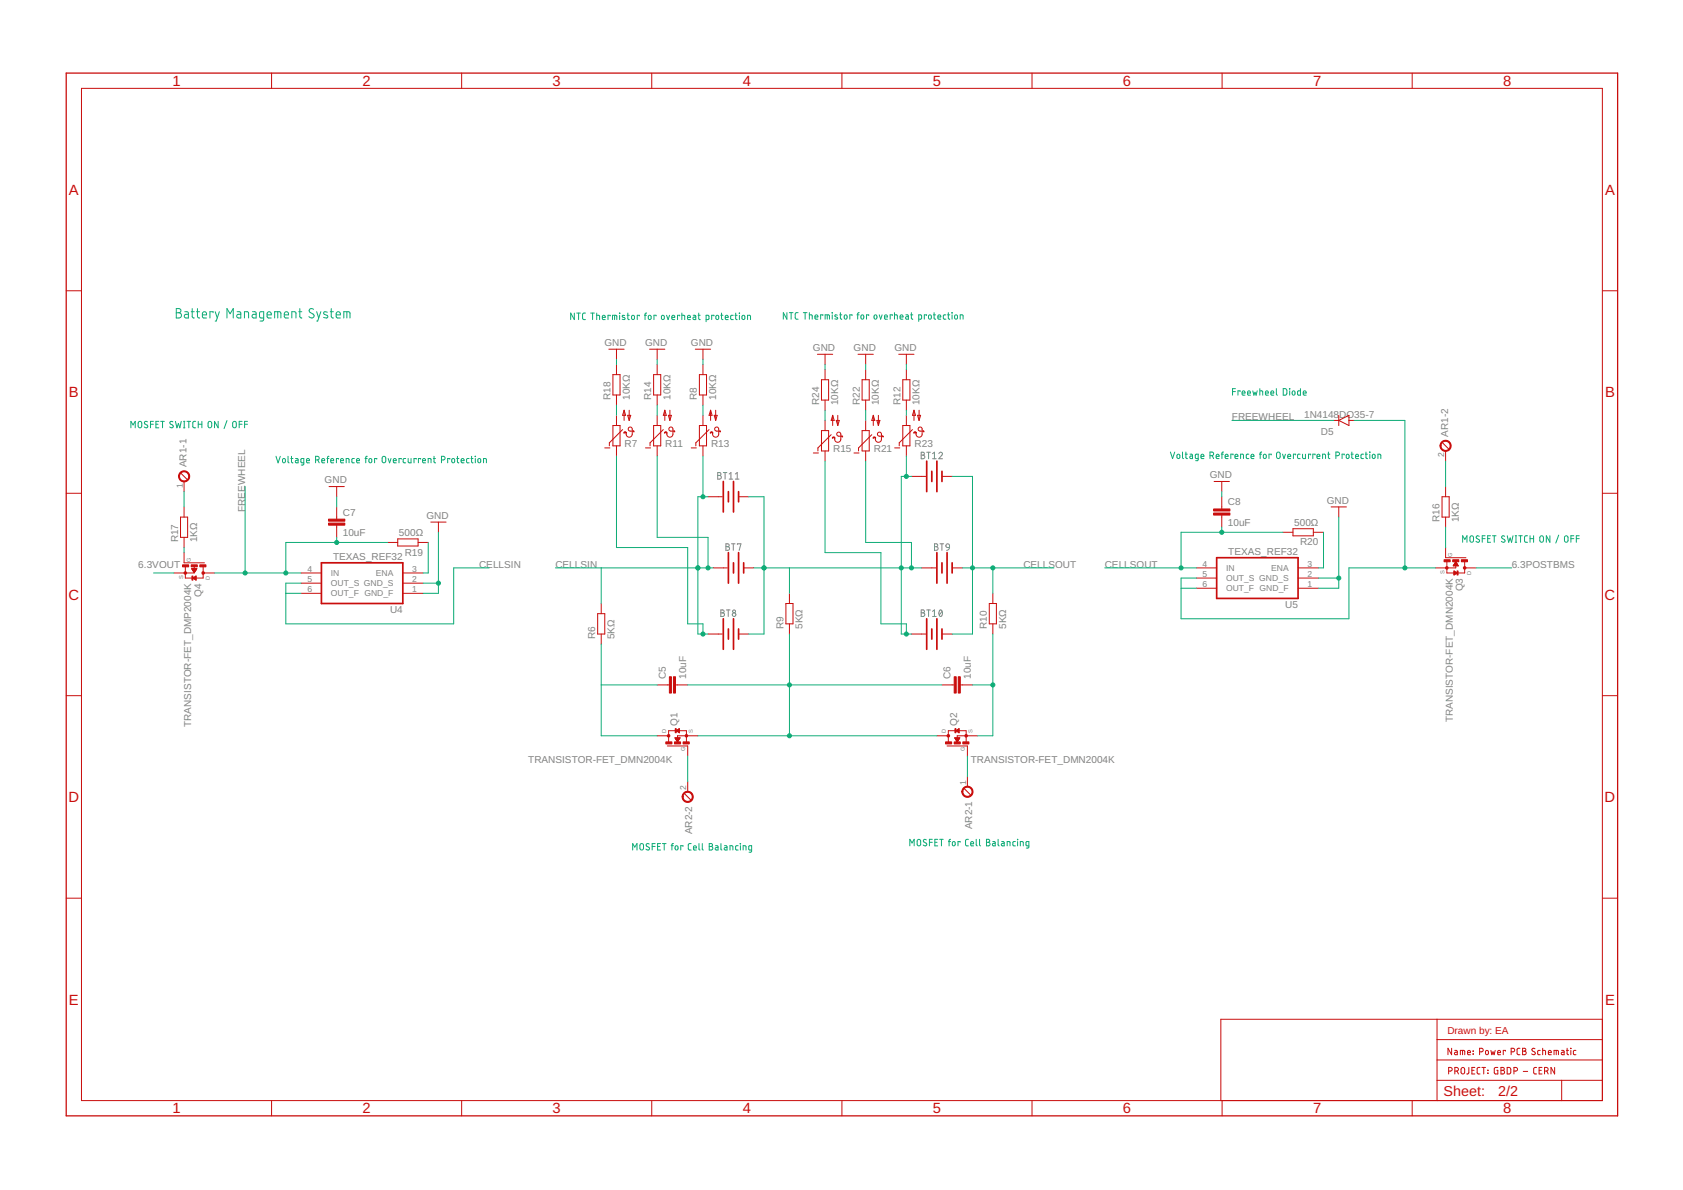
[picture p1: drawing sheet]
<svg xmlns="http://www.w3.org/2000/svg" width="420mm" height="297mm" viewBox="0 0 420 297" stroke-linecap="round" stroke-linejoin="round" font-family="sans-serif">
<g fill="none" stroke="#808080" stroke-width=".25">
<path d="M179.2 118h.4a.36 .36 0 0 1 .4 .3 .36 .36 0 0 1-.4 .4 .46 .46 0 0 1 .5 .4 .46 .46 0 0 1-.5 .5h-.4zM179.2 118.7h.4M180.6 118h.9M181 118v1.6M182 119.6h.9M182 118.3l.5-.3v1.6M183.6 119.6h.9M183.6 118.3l.4-.3v1.6M230 112.9h.4a.36 .36 0 0 1 .4 .3 .36 .36 0 0 1-.4 .4 .46 .46 0 0 1 .5 .5 .46 .46 0 0 1-.5 .4h-.4zM230 113.6h.4M231.4 112.9h.9M231.8 112.9v1.6"/>
<path d="M232.8 113.2l.5-.3v1.6M232.8 114.5h.9M234.4 113.2a.44 .44 0 0 1 .6-.3 .44 .44 0 0 1 .1 .7l-.7 .9h.9M181.2 135.7h.5a.36 .36 0 0 1 .4 .4 .36 .36 0 0 1-.4 .4 .46 .46 0 0 1 .4 .4 .46 .46 0 0 1-.4 .5h-.5zM181.2 136.5h.5M182.6 135.7h.9M183.1 135.7v1.7M184.1 135.9v-.2h.9l-.5 1.7M233.3 135.7h.4a.36 .36 0 0 1 .4 .4 .36 .36 0 0 1-.4 .4 .46 .46 0 0 1 .5 .4 .46 .46 0 0 1-.5 .5h-.4zM233.3 136.5h.4M234.7 135.7h.9M235.1 135.7v1.7"/>
<path d="M236.3 135.9l.3-.2 .3 .2 .1 .8-.8-.2zM237 136.7l-.3 .5-.4 .2M180 152.3h.4a.36 .36 0 0 1 .4 .3 .36 .36 0 0 1-.4 .4 .46 .46 0 0 1 .5 .4 .46 .46 0 0 1-.5 .5h-.4zM180 153h.4M181.4 152.3h.8M181.8 152.3v1.6M230 152.3h.4a.36 .36 0 0 1 .4 .3 .36 .36 0 0 1-.4 .4 .46 .46 0 0 1 .5 .4 .46 .46 0 0 1-.5 .5h-.4zM230 153h.4M231.4 152.3h.9M231.8 152.3v1.6M232.8 153.9h.9M232.8 152.6l.5-.3v1.6"/>
<path d="M234.6 152.4l.1-.1a.81 .81 0 0 1 .6 .8 .81 .81 0 0 1-.6 .7l-.3-.7zM235.2 152.6l-.7 .9"/>
<circle cx="183.3" cy="152.6" r=".36"/>
<circle cx="183.3" cy="153.4" r=".44"/>
</g>
<g fill="none" stroke="#c90d0c" stroke-width=".25">
<path d="M67.8 18.2v3.9M115.3 18.2v3.9M162.7 18.2v3.9M210.2 18.2v3.9M257.6 18.2v3.9M305.1 18.2v3.9M352.6 18.2v3.9M20.3 22.1h379.7v252.6h-379.7zM16.5 72.6h3.8M400 72.6h3.8M152 87.2h3.8M153 93.5h1.8v5.1h-1.8z"/>
<path d="M153.9 87.2v2.5M153.9 91v2.5M153.9 98.6v2.5M162.2 87.2h3.8M163.2 93.5h1.8v5.1h-1.8zM164.1 87.2v2.5M164.1 91v2.5M164.1 98.6v2.5M173.6 87.2h3.8M174.6 93.5h1.8v5.1h-1.8zM175.5 87.2v2.5M175.5 91v2.5"/>
<path d="M175.5 98.6v2.5M204.1 88.4h3.8M205.1 94.8h1.8v5.1h-1.8zM206 88.4v2.6M206 92.2v2.6M206 99.9v2.5M214.2 88.4h3.8M215.2 94.8h1.8v5.1h-1.8zM216.1 88.4v2.6M216.1 92.2v2.6M216.1 99.9v2.5M224.4 88.4h3.8"/>
<path d="M225.4 94.8h1.8v5.1h-1.8zM226.3 88.4v2.6M226.3 92.2v2.6M226.3 99.9v2.5M45.2 118.2l1.5 1.5M151 111.8h1.3M153 106.2h1.8v5.1h-1.8zM153.9 103.7v2.5M153.9 111.3v2.5M155.4 107.2l-3.3 3.3v.8M155.8 102.4l.4 1.3h-.8zM155.8 102.4v2.5"/>
<path d="M156.7 103.7h.8l-.4 1.2zM157.1 102.4v2.5M158.1 107.6h-.8a.51 .51 0 0 1-.5-.5 .51 .51 0 0 1 .5-.5 .51 .51 0 0 1 .5 .5v1.3a.78 .78 0 0 1-.9 .7 .78 .78 0 0 1-.6-1M161.1 111.8h1.3M163.2 106.2h1.8v5.1h-1.8zM164.1 103.7v2.5M164.1 111.3v2.5M165.6 107.2l-3.3 3.3v.8M166 102.4l.3 1.3h-.7zM166 102.4v2.5M166.9 103.7h.7l-.4 1.2zM167.2 102.4v2.5"/>
<path d="M168.3 107.6h-.8a.51 .51 0 0 1-.5-.5 .51 .51 0 0 1 .5-.5 .51 .51 0 0 1 .5 .5v1.3a.78 .78 0 0 1-.9 .7 .78 .78 0 0 1-.6-1M172.6 111.8h1.2M174.6 106.2h1.8v5.1h-1.8zM175.5 103.7v2.5M175.5 111.3v2.5M177 107.2l-3.3 3.3v.8M177.4 102.4l.4 1.3h-.8zM177.4 102.4v2.5M178.3 103.7h.7l-.3 1.2zM178.7 102.4v2.5M179.7 107.6h-.8a.51 .51 0 0 1-.5-.5 .51 .51 0 0 1 .5-.5 .51 .51 0 0 1 .5 .5v1.3a.78 .78 0 0 1-.9 .7 .78 .78 0 0 1-.6-1M203.1 113.1h1.2"/>
<path d="M205.1 107.5h1.8v5.1h-1.8zM206 104.9v2.6M206 112.6v2.5M207.5 108.5l-3.3 3.3v.8M207.9 103.7l.4 1.2h-.8zM207.9 103.7v2.5M208.8 104.9h.7l-.4 1.3zM209.1 103.7v2.5M210.2 108.9h-.8a.51 .51 0 0 1-.5-.5 .51 .51 0 0 1 .5-.5 .51 .51 0 0 1 .5 .5v1.2a.78 .78 0 0 1-.9 .8 .78 .78 0 0 1-.6-1M213.2 113.1h1.3M215.2 107.5h1.8v5.1h-1.8zM216.1 104.9v2.6"/>
<path d="M216.1 112.6v2.5M217.6 108.5l-3.3 3.3v.8M218 103.7l.4 1.2h-.8zM218 103.7v2.5M218.9 104.9h.8l-.4 1.3zM219.3 103.7v2.5M220.3 108.9h-.8a.5 .5 0 0 1-.5-.5 .5 .5 0 0 1 .5-.5 .5 .5 0 0 1 .5 .5v1.2a.78 .78 0 0 1-.9 .8 .78 .78 0 0 1-.6-1M223.4 111.8h1.2M225.4 106.2h1.8v5.1h-1.8zM226.3 103.7v2.5M226.3 111.3v2.5M227.5 118.9h3.6"/>
<path d="M227.8 107.2l-3.3 3.3v.8M228.2 102.4l.4 1.3h-.8zM228.2 102.4v2.5M229.1 103.7h.7l-.4 1.2zM229.4 102.4v2.5M230.5 107.6h-.8a.5 .5 0 0 1-.5-.5 .5 .5 0 0 1 .5-.5 .5 .5 0 0 1 .5 .5v1.3a.78 .78 0 0 1-.9 .7 .78 .78 0 0 1-.6-1M235.2 118.9h2.5M333 104.9h1.2M334.2 104.9l2.6-1.2v2.5zM334.2 103.7v2.5M336.8 104.9h1.2M360.1 110.5l1.6 1.6"/>
<path d="M360.9 112.6v2.5M16.5 123.1h3.8M45.1 129.1h1.7v5h-1.7zM46 137.9v2.6h5M46 120.2v2.5M46 126.5v2.6M46 134.1v2.6M82.1 121.5h3.9M84.1 121.5v2.5M84.1 126.5v3.1M84.1 131.1v3M96.8 135.4h2.5"/>
<path d="M99.3 134.5h5.1v1.8h-5.1zM104.4 135.4h2.5M107.5 130.3h3.9M109.5 130.3v2.6M176.8 124h3.5M184.4 124h2.5M303.1 120.2h3.8M305 120.2v2.5M305 124v3M305 128.6v3M320.3 132.9h2.5M322.8 132h5.1v1.8h-5.1z"/>
<path d="M327.9 132.9h2.5M332.3 126.5h3.8M334.2 126.5v2.6M360 124h1.8v5.1h-1.8zM360.9 121.5v2.5M360.9 129.1v2.5M360.9 136.7v2.5h5.1M400 123.1h3.8M43.4 143h5.1M46.3 141.1v3.2h4.4v-2.9M47.9 141.9h1.2l-.6 1.1zM47.9 142h1.2"/>
<path d="M48 142.1h1M48 142.2h1M48.1 142.3h.8M48.1 142.4h.8M48.2 142.5h.6M48.3 142.6h.4M48.3 142.7h.4M48.4 142.7h.2M48.4 144.4h.5M48.4 144.2h.5M48.4 142.8h.2M48.5 142.9h.1"/>
<path d="M48.5 141.1v.8M48.5 144.5h.4M48.6 144.1h.3M48.7 144.7h.2M48.7 143.9h.2M48.9 144.8h.1M48.9 143.8h.1M48.9 143.8l-.7 .5 .7 .5M48.9 143.8v1M50.7 143h2.9M75.2 143h5M75.2 148.1h5"/>
<path d="M75.2 145.6h5M100.6 143h5M100.6 148.1h5M100.6 145.6h5M149.2 153.2h1.8v5.1h-1.8zM150.1 150.6v2.6M150.1 158.3v2.5M176.8 158.3h3.5M178 141.8h3.6M184.4 158.3h2.5M185.7 141.8h2.5M196.2 150.6h1.8v5.1h-1.8z"/>
<path d="M197.1 148.1v2.5M197.1 155.7v2.6M227.5 158.3h3.6M230.1 141.8h3.5M235.2 158.3h2.5M237.7 141.8h2.5M247 150.6h1.8v5.1h-1.8zM247.9 148.1v2.5M247.9 155.7v2.6M298.7 141.8h5M298.7 144.3h5M298.7 146.8h5"/>
<path d="M324.1 141.8h5M324.1 144.3h5M324.1 146.8h5M361.2 140.2v2.8h4.5v-2.8M362.8 141.2h1.2M362.9 141.1h1.1M362.9 141.1h1M362.9 141h1M363 142.5l.7 .5-.7 .5zM363 143.4h.1M363 143.3h.3M363 143.2h.5"/>
<path d="M363 143.1h.7M363 143h.6M363 142.9h.5M363 142.7h.3M363 142.6h.1M363 140.9h.9M363.1 140.8h.7M363.1 140.7h.6M363.2 140.6h.5M363.2 140.6h.4M363.3 140.5h.3M363.3 140.4h.2"/>
<path d="M363.4 140.3h.1M363.4 141.2v.6h-5M363.4 140.2l.7 1h-1.3zM365.7 141.8h2.8M16.5 173.7h3.8M164.1 171h3M168.6 171h3.1M235.2 171h3M239.7 171h3.1M400 173.7h3.8M164.1 183.7h2.8M166.6 186.2h5.1v2.5"/>
<path d="M166.9 185.3v-2.9h4.5v2.9M168.5 184.2h1.3l-.7 1zM168.5 184.2h1.2M168.6 184.3h1.1M168.6 184.4h1.1M168.7 184.4h.9M168.7 184.5h.9M168.7 184.6h.8M168.8 184.6h.7M168.8 184.7h.6M168.8 182.4l.8-.5v1zM168.8 182.4h.8"/>
<path d="M168.9 184.8h.5M169 184.9h.3M169 182.3h.6M169 185h.3M169 182.5h.6M169.1 185.1h.1M169.1 182.2h.5M169.2 182.6h.4M169.3 182.1h.3M169.4 182.8h.2M169.5 181.9h.1M169.6 182.9h.1"/>
<path d="M170.9 198.1l1.5 1.6M171.7 195.1v2.5M174.2 183.7h-5.1v.5M233.9 183.7h2.8M236.4 186.2h5.1v2.5M236.7 185.3v-2.9h4.5v2.9M238.3 184.2h1.3l-.6 1zM238.4 184.2h1.2M238.4 184.3h1.1M238.5 184.4h1M238.5 184.5h.9M238.6 184.6h.8"/>
<path d="M238.6 184.6h.7M238.7 182.4l.7-.5v1zM238.7 184.7h.6M238.7 182.4h.7M238.7 184.8h.5M238.8 184.8h.4M238.8 184.9h.3M238.8 182.3h.6M238.8 185h.3M238.9 182.5h.5M238.9 185.1h.2M238.9 185.1h.1"/>
<path d="M239 182.2h.4M239.1 182.6h.3M239.2 182.1h.2M239.2 182.8h.2M239.4 181.9h.1M239.4 182.9h.1M240.7 196.9l1.6 1.5M241.5 193.8v2.6M244.1 183.7h-5.1v.5M16.5 224.2h3.8M400 224.2h3.8M358.8 254.4v20.3"/>
<path d="M358.8 259.5h41.2M400 254.4h-95.2v20.3M67.8 274.7v3.8M115.3 274.7v3.8M162.7 274.7v3.8M210.2 274.7v3.8M257.6 274.7v3.8M305.1 274.7v3.8M352.6 274.7v3.8M358.8 269.7h41.2M358.8 264.6h41.2M361.7 267.4h.4a.46 .46 0 0 0 .4-.5 .46 .46 0 0 0-.4-.5h-.4v1.7"/>
<path d="M362.4 261.7v1.6l-.9-1.6v1.6M363.2 262.2h.4l.2 .3v.8l-.5-.1-.1-.4 .6-.1M363.2 267.4h.4a.46 .46 0 0 0 .5-.5 .46 .46 0 0 0-.5-.5h-.4v1.7M363.7 267.4l.4 .7M364.6 263.3v-1.1l1 .1 .1 1M364.9 266.6l.3-.2 .3 .2 .2 1a.46 .46 0 0 1-.5 .5 .46 .46 0 0 1-.5-.5zM365.1 262.2v1.1M366.4 262.7h.7a.38 .38 0 0 0-.2-.5 .38 .38 0 0 0-.5 .4l.1 .6 .6 .1M366.7 266.4v1.5l-.5 .2M367.5 267.2h.5M367.7 262.3l.1 .1zM367.7 263.1h.1z"/>
<path d="M368.2 266.4h-.7v1.7h.7M369.4 262.6h.4a.44 .44 0 0 0 .5-.5 .44 .44 0 0 0-.5-.4h-.4v1.6M369.5 266.4l-.5 .1-.2 .3v1.1l.2 .2h.5M370 266.4h.9M370.4 266.4v1.7M371 262.3h.5l.1 .6a.36 .36 0 0 1-.4 .4 .36 .36 0 0 1-.3-.4zM371.4 267.1l.1 .1zM371.4 267.8l.1 .1zM372.2 262.2l.2 1.1 .3-.7 .3 .7 .3-1.1M373.9 262.7h.7a.38 .38 0 0 0-.2-.5 .38 .38 0 0 0-.5 .4l.1 .6 .6 .1M373.9 266.4h-.5l-.3 .3-.1 1 .3 .4h.6v-.9h-.2M374.7 266.4h.5a.36 .36 0 0 1 .3 .4 .36 .36 0 0 1-.3 .4 .46 .46 0 0 1 .4 .4 .46 .46 0 0 1-.4 .5h-.5z"/>
<path d="M374.7 267.2h.5M375.8 262.4v-.2h-.5v1.1M376.3 266.4l.6 .1 .2 .2 .1 .9-.3 .5h-.6zM377.3 262.6h.4a.44 .44 0 0 0 .4-.5 .44 .44 0 0 0-.4-.4h-.4v1.6M378 267.4h.4a.46 .46 0 0 0 .5-.5 .46 .46 0 0 0-.5-.5h-.4v1.7M379.5 261.7h-.5l-.3 .3 .1 1.1 .7 .2M380.1 261.7h.5a.36 .36 0 0 1 .3 .3 .36 .36 0 0 1-.3 .4 .44 .44 0 0 1 .4 .4 .44 .44 0 0 1-.4 .5h-.5zM380.1 262.4h.5M380.3 267.4h1.1M383.2 261.8a.41 .41 0 0 0-.6-.1 .41 .41 0 0 0 0 .6l.5 .3a.45 .45 0 0 1-.1 .7 .45 .45 0 0 1-.6-.2M383.6 266.4l-.5 .1-.2 .3v1.1l.2 .2h.5M384.2 267.2h.6"/>
<path d="M384.5 262.2h-.5l-.1 .3 .1 .7 .5 .1M385 266.4h-.8v1.7h.8M385.1 262.2l.7 .1v1M385.1 261.7v1.6M385.6 267.4h.5a.46 .46 0 0 0 .4-.5 .46 .46 0 0 0-.4-.5h-.5v1.7M386.1 267.4l.4 .7M386.5 262.7h.8a.38 .38 0 0 0-.3-.5 .38 .38 0 0 0-.5 .4l.1 .6 .7 .1M388 263.3v-1.1l1 .1 .1 1M388.1 266.4v1.7l-.9-1.7v1.7M388.5 262.2v1.1M389.8 262.2h.5l.2 .3v.8l-.6-.1-.1-.4 .7-.1M389.9 269.7v5"/>
<path d="M391.1 262.2h.5M391.2 261.7v1.3l.4 .3M392.1 261.7h.1M392.2 262.2v1.1M393.4 262.2h-.4l-.2 .3 .1 .7 .5 .1"/>
</g>
<g fill="none" stroke="#c90d0c" stroke-width=".42">
<path d="M231.4 115.1v7.6M232.6 117.6v2.6M233.9 115.1v7.6M235.2 117.6v2.6M180.6 120.2v7.6M181.8 122.7v2.6M181.8 137.9v7.7M183.1 120.2v7.6M184.4 122.7v2.6M184.4 137.9v7.7M233.9 137.9v7.7M236.4 137.9v7.7"/>
<path d="M303.7 139.2h20.4v10.2h-20.4zM80.2 140.5h20.4v10.1h-20.4zM180.6 154.5v7.6M181.8 157v2.5M183.1 140.5v2.5M183.1 154.5v7.6M184.4 157v2.5M185.7 140.5v2.5M231.4 154.5v7.6M232.6 157v2.5M233.9 154.5v7.6M235.2 140.5v2.5"/>
<path d="M235.2 157v2.5M237.7 140.5v2.5"/>
</g>
<g fill="#c90d0c" stroke="#c90d0c" stroke-width=".25">
<path d="M240.5 196.7a1.4 1.4 0 0 1 2.2 .2 1.4 1.4 0 0 1-.8 2.1 1.4 1.4 0 0 1-1.8-1.4h.3a1.15 1.15 0 0 1 1.6-1.1 1.15 1.15 0 0 1 .3 2 1.15 1.15 0 0 1-1.9-.6v-.3h-.3z" fill-rule="evenodd"/>
<path d="M170.7 198a1.39 1.39 0 0 1 2.2 .2 1.39 1.39 0 0 1-.9 2 1.39 1.39 0 0 1-1.7-1.3h.2a1.14 1.14 0 0 1 1.7-1 1.14 1.14 0 0 1 .2 2 1.14 1.14 0 0 1-1.8-.7l-.1-.3h-.2z" fill-rule="evenodd"/>
<path d="M44.9 117.9a1.4 1.4 0 0 1 2.3 .3 1.4 1.4 0 0 1-.9 2.1 1.4 1.4 0 0 1-1.7-1.4h.2a1.15 1.15 0 0 1 1.6-1.1 1.15 1.15 0 0 1 .3 1.9 1.15 1.15 0 0 1-1.8-.5l-.1-.3h-.2z" fill-rule="evenodd"/>
<path d="M359.9 110.3a1.4 1.4 0 0 1 2.2 .3 1.4 1.4 0 0 1-.8 2 1.4 1.4 0 0 1-1.8-1.3h.2a1.14 1.14 0 0 1 1.7-1 1.14 1.14 0 0 1 .2 2 1.14 1.14 0 0 1-1.8-.7l-.1-.3h-.2z" fill-rule="evenodd"/>
<path d="M155.8 107.9l.4-.1 .2 .3a.38 .38 0 0 0-.7 0z" fill-rule="evenodd"/>
<path d="M158.1 107.5l.2 .3z" fill-rule="evenodd"/>
<path d="M165.9 107.9l.5-.1 .1 .3a.38 .38 0 0 0-.6 0z" fill-rule="evenodd"/>
<path d="M168.3 107.5l.1 .3z" fill-rule="evenodd"/>
<path d="M177.4 107.9l.4-.1 .2 .3a.38 .38 0 0 0-.7 0z" fill-rule="evenodd"/>
<path d="M179.7 107.5l.2 .3z" fill-rule="evenodd"/>
<path d="M207.9 109.2l.4-.1 .1 .3a.38 .38 0 0 0-.6 0z" fill-rule="evenodd"/>
<path d="M210.2 108.8l.1 .3z" fill-rule="evenodd"/>
<path d="M218 109.2l.4-.1 .2 .3a.38 .38 0 0 0-.6 0z" fill-rule="evenodd"/>
<path d="M220.3 108.8l.2 .3z" fill-rule="evenodd"/>
<path d="M228.2 107.9l.4-.1 .2 .3a.38 .38 0 0 0-.7 0z" fill-rule="evenodd"/>
<path d="M230.5 107.5l.2 .3z" fill-rule="evenodd"/>
<circle cx="361.2" cy="141.8" r=".33"/>
<circle cx="365.6" cy="141.8" r=".33"/>
<circle cx="46.3" cy="143" r=".32"/>
<circle cx="50.7" cy="143" r=".32"/>
<circle cx="171.4" cy="183.7" r=".33"/>
<circle cx="166.9" cy="183.7" r=".33"/>
<circle cx="241.2" cy="183.7" r=".33"/>
<circle cx="236.8" cy="183.7" r=".33"/>
</g>
<g fill="#c90d0c" stroke="#c90d0c" stroke-width=".25">
<path d="M364.8 139.7h1.6v.5h-1.6z"/>
<path d="M362.7 139.7h1.5v.5h-1.5z"/>
<path d="M360.5 139.7h1.5v.5h-1.5z"/>
<path d="M363.7 142.5h.3v1h-.3z"/>
<path d="M49.9 141h1.5v.5h-1.5z"/>
<path d="M47.7 141h1.6v.5h-1.6z"/>
<path d="M45.6 141h1.5v.5h-1.5z"/>
<path d="M47.9 143.8h.3v1h-.3z"/>
<path d="M82 130.6h4.1v.5h-4.1z"/>
<path d="M82 129.6h4.1v.5h-4.1z"/>
<path d="M303 128.1h4v.5h-4z"/>
<path d="M303 127h4v.6h-4z"/>
<path d="M168.1 168.9h.5v4.1h-.5z"/>
<path d="M167.1 168.9h.5v4.1h-.5z"/>
<path d="M239.2 168.9h.5v4.1h-.5z"/>
<path d="M238.2 168.9h.5v4.1h-.5z"/>
<path d="M166.2 185.2h1.5v.5h-1.5z"/>
<path d="M168.4 185.2h1.5v.5h-1.5z"/>
<path d="M170.5 185.2h1.6v.5h-1.6z"/>
<path d="M168.6 181.9h.2v1h-.2z"/>
<path d="M236.1 185.2h1.5v.5h-1.5z"/>
<path d="M238.2 185.2h1.5v.5h-1.5z"/>
<path d="M240.4 185.2h1.5v.5h-1.5z"/>
<path d="M238.4 181.9h.3v1h-.3z"/>
</g>
<path d="M16.5 18.2h387.3v260.3h-387.3z" fill="none" stroke="#c90d0c" stroke-width=".32"/>
<g fill="none" stroke="#0dab76" stroke-width=".25">
<path d="M44 77h.7a.52 .52 0 0 1 .5 .5 .52 .52 0 0 1-.5 .6 .66 .66 0 0 1 .6 .6 .66 .66 0 0 1-.6 .7h-.7zM44 78.1h.7M46.1 77.8h.7l.2 .2v1.4h-.6a.46 .46 0 0 1-.4-.5 .46 .46 0 0 1 .4-.4h.6M47.7 77.8h.8M48 77v2.1l.5 .3M49 77.8h.8M49.3 77v2l.1 .2 .4 .2M50.5 78.6h1.1a.55 .55 0 0 0-.4-.8 .55 .55 0 0 0-.7 .5l.1 .9 1 .2M53.2 78.1v-.3h-.8v1.6M53.7 77.8l.6 1.6M54.8 77.8l-.8 2.3h-.3M56.7 79.4v-2.4l.7 1.3 .8-1.3v2.4"/>
<path d="M59.2 77.8h.7l.2 .2v1.4h-.6a.46 .46 0 0 1-.4-.5 .46 .46 0 0 1 .4-.4h.6M61 79.4v-1.6h.8l.2 .2 .1 1.4M63 77.8h.7l.2 .2v1.4h-.5a.46 .46 0 0 1-.5-.5 .46 .46 0 0 1 .5-.4h.5M65.8 79.4h-.6l-.4-.3v-1.1l.2-.2h.8v2l-.2 .3h-.7M66.7 78.6h1a.55 .55 0 0 0-.3-.8 .55 .55 0 0 0-.7 .5l.1 .9 .9 .2M68.6 79.4v-1.6l1.4 .1 .1 1.5M69.3 77.8v1.6M71 78.6h1a.56 .56 0 0 0-.3-.8 .56 .56 0 0 0-.7 .5l.1 .9 .9 .2M72.9 79.4v-1.6h.8l.2 .2v1.4M74.6 77.8h.8M74.8 77l.1 2.1 .5 .3M78.3 77.2a.58 .58 0 0 0-.9-.1 .58 .58 0 0 0 0 .9l.7 .4a.58 .58 0 0 1 .1 .9 .58 .58 0 0 1-.9-.1l-.2-.2"/>
<path d="M79.1 77.8l.5 1.6M80.1 77.8l-.8 2.3h-.2M81.7 77.9h-.7l-.2 .3 1 .6v.4l-.3 .2-.7-.2M82.4 77.8h.8M82.7 77v2l.1 .2 .4 .2M83.9 78.6h1.1a.55 .55 0 0 0-.4-.8 .55 .55 0 0 0-.7 .5l.1 .9 1 .2M85.8 79.4v-1.6l1.5 .1 .1 1.5M86.6 77.8v1.6M143.4 78.1v1.7l-.9-1.7v1.7M144 78.1h.9M144.4 78.1v1.7M146.2 78.1l-.5 .1-.3 .3 .1 1 .7 .3"/>
<path d="M147.5 78.1h.9M147.9 78.1v1.7M149 78.7l.6 .1 .1 1M149 78.1v1.7M150.4 79.2h.7a.38 .38 0 0 0-.3-.5 .38 .38 0 0 0-.4 .4l.1 .6 .6 .1M152.3 78.9v-.2h-.5v1.1M152.9 79.8v-1.1l1 .1 .1 1M153.4 78.7v1.1M154.6 78.1l.1 .1zM154.7 78.7v1.1M156 78.8l-.6-.1-.1 .2 .7 .5v.3h-.7M156.5 78.7h.6"/>
<path d="M156.7 78.1l.1 1.5 .3 .2M157.8 78.8h.5l.1 .6a.36 .36 0 0 1-.4 .4 .36 .36 0 0 1-.3-.4zM159.6 78.9v-.2h-.5v1.1M160.9 78.7h.5M161.4 78.1l-.4 .3v1.4M161.9 78.8h.6l.1 .6a.36 .36 0 0 1-.4 .4 .36 .36 0 0 1-.4-.4zM163.8 78.9v-.2h-.5v1.1M165.2 78.8h.5l.1 .6a.36 .36 0 0 1-.3 .4 .36 .36 0 0 1-.4-.4zM166.4 78.7l.4 1.1 .4-1.1M167.7 79.2h.7a.38 .38 0 0 0-.2-.5 .38 .38 0 0 0-.5 .4l.1 .6 .6 .1M169.7 78.9v-.2h-.6v1.1M170.2 78.7l.7 .1v1"/>
<path d="M170.2 78.1v1.7M171.6 79.2h.8a.38 .38 0 0 0-.3-.5 .38 .38 0 0 0-.5 .4l.1 .6 .7 .1M173.1 78.7l.5 .1 .1 1-.7-.1v-.5l.7-.1M174.3 78.7h.5M174.4 78.1l.1 1.5 .3 .2M176.3 79.8l.7-.2-.1-.9h-.6v1.6M178.2 78.9v-.2h-.5v1.1M178.8 78.8h.5l.1 .6a.36 .36 0 0 1-.3 .4 .36 .36 0 0 1-.4-.4zM179.9 78.7h.6M180.1 78.1v1.5l.4 .2M181.1 79.2h.7a.38 .38 0 0 0-.3-.5 .38 .38 0 0 0-.4 .4v.6l.7 .1M183 78.7h-.4l-.2 .3 .1 .7 .5 .1"/>
<path d="M183.5 78.7h.5M183.7 78.1v1.5l.3 .2M184.6 78.1h.1M184.6 78.7v1.1M185.3 78.8h.5l.1 .6a.36 .36 0 0 1-.3 .4 .36 .36 0 0 1-.4-.4zM186.6 79.8v-1.1l.7 .1 .1 1M196.4 78v1.7l-.8-1.7v1.7M197.1 78h.9M197.5 78v1.7M199.2 78l-.5 .1-.2 .3v1l.2 .3h.5M200.6 78h.9M201 78v1.7"/>
<path d="M202.1 78.6l.6 .1 .1 1M202.1 78v1.7M203.5 79.1h.7a.38 .38 0 0 0-.3-.5 .38 .38 0 0 0-.4 .4v.6l.7 .1M205.4 78.8v-.2h-.5v1.1M206 79.7v-1.1l1 .1 .1 1M206.5 78.6v1.1M207.7 78.1h.1M207.8 78.6v1.1M209 78.7l-.5-.1-.1 .2 .7 .5v.2l-.7 .1M209.6 78.6h.6M209.8 78v1.5l.4 .2M210.9 78.7h.5l.1 .6a.36 .36 0 0 1-.4 .4 .36 .36 0 0 1-.3-.4z"/>
<path d="M212.7 78.8v-.2h-.5v1.1M213.9 78.6h.6M214.5 78l-.4 .3v1.4M215 78.7h.5l.1 .6a.36 .36 0 0 1-.3 .4 .36 .36 0 0 1-.4-.4zM216.9 78.8v-.2h-.6v1.1M218.3 78.7h.5l.1 .6a.36 .36 0 0 1-.3 .4 .36 .36 0 0 1-.4-.4zM219.5 78.6l.4 1.1 .3-1.1M220.8 79.1h.7a.38 .38 0 0 0-.2-.5 .38 .38 0 0 0-.5 .4l.1 .6 .6 .1M222.8 78.8v-.2h-.6v1.1M223.3 78.6l.7 .1v1M223.3 78v1.7M224.7 79.1h.7a.38 .38 0 0 0-.2-.5 .38 .38 0 0 0-.5 .4l.1 .6 .6 .1"/>
<path d="M226.1 78.6h.5l.2 .3v.8l-.6-.1-.1-.4 .7-.2M227.4 78.6h.5M227.5 78v1.5l.4 .2M229.4 79.7l.7-.2-.2-.9h-.5v1.6M231.3 78.8v-.2h-.5v1.1M231.9 78.7h.5l.1 .6a.36 .36 0 0 1-.3 .4 .36 .36 0 0 1-.4-.4zM233 78.6h.6M233.2 78v1.5l.4 .2M234.1 79.1h.8a.38 .38 0 0 0-.3-.5 .38 .38 0 0 0-.5 .4l.1 .6 .7 .1M236.1 78.6h-.4l-.2 .3 .1 .7 .5 .1M236.6 78.6h.5M236.7 78l.1 1.5 .3 .2"/>
<path d="M237.6 78.1h.1M237.7 78.6v1.1M238.4 78.7h.5l.1 .6a.36 .36 0 0 1-.3 .4 .36 .36 0 0 1-.4-.4zM239.7 79.7v-1.1l.7 .1v1M153.9 89.7v1.3M164.1 89.7v1.3M175.5 89.7v1.3M206 91v1.2M216.1 91v1.2M226.3 91v1.2M307.7 97.7h.7M308.4 97h-.7v1.6"/>
<path d="M309.6 97.7v-.1h-.5v1M310.1 98.1h.7a.38 .38 0 0 0-.2-.5 .38 .38 0 0 0-.5 .3l.1 .7h.6M311.4 98.1h.8a.38 .38 0 0 0-.3-.5 .38 .38 0 0 0-.5 .3l.1 .7h.7M312.8 97.6l.2 1 .3-.7 .3 .7 .3-1M314.5 97.6l.7 .1v.9M314.5 97v1.6M315.9 98.1h.7a.38 .38 0 0 0-.2-.5 .38 .38 0 0 0-.5 .3l.1 .7h.6M317.3 98.1h.7a.38 .38 0 0 0-.3-.5 .38 .38 0 0 0-.4 .3l.1 .7h.6M318.6 97v1.4l.3 .2M320.4 97h.6l.2 .3 .1 .9-.3 .4h-.6zM321.9 97l.1 .1zM322 97.6v1"/>
<path d="M322.7 97.7h.5l.1 .6a.36 .36 0 0 1-.4 .3 .36 .36 0 0 1-.3-.3zM324.7 97v1.6h-.6l-.2-.2 .1-.7 .7-.1M325.4 98.1h.7a.38 .38 0 0 0-.3-.5 .38 .38 0 0 0-.4 .3v.7h.7M32.7 106.8v-1.6l.5 .9 .6-.9v1.6M34.6 105.3l.3-.1 .4 .1 .1 1a.46 .46 0 0 1-.5 .5 .46 .46 0 0 1-.4-.5zM36.8 105.3a.41 .41 0 0 0-.6-.1 .41 .41 0 0 0 0 .7l.5 .2a.44 .44 0 0 1 0 .7 .44 .44 0 0 1-.7-.2M37.6 105.9h.7M38.3 105.2h-.7v1.6M38.9 105.9h.6M39.6 105.2h-.7v1.6h.7M40.1 105.2h.9M40.6 105.2v1.6"/>
<path d="M43.2 105.3a.41 .41 0 0 0-.6-.1 .41 .41 0 0 0-.1 .6l.6 .3a.38 .38 0 0 1 .1 .5 .38 .38 0 0 1-.5 .2l-.3-.2M43.8 105.2l.4 1.6 .3-1.1 .4 1.1 .4-1.6M45.8 105.2h.4M45.8 106.8h.4M46 105.2v1.6M46.7 105.2h.9M47.1 105.2v1.6M48.9 105.2h-.5l-.3 .3 .1 1.1 .7 .2M49.5 105.9h.9M49.5 105.2v1.6M50.4 105.2v1.6M52.1 105.3l.3-.1 .3 .1 .2 1a.46 .46 0 0 1-.5 .5 .46 .46 0 0 1-.5-.5z"/>
<path d="M54.5 105.2v1.6l-.9-1.6v1.6M56.7 105l-.8 2M58.2 105.3l.3-.1 .4 .1 .1 1a.46 .46 0 0 1-.5 .5 .46 .46 0 0 1-.4-.5zM59.7 105.9h.7M60.4 105.2h-.7v1.6M61.1 105.9h.7M61.8 105.2h-.7v1.6M68.9 113.9l.5 1.6 .6-1.6M70.6 114.6h.5l.1 .6a.36 .36 0 0 1-.3 .3 .36 .36 0 0 1-.4-.3zM71.9 113.9v1.4l.3 .2M72.6 114.4h.5M72.8 113.9v1.5l.3 .1"/>
<path d="M73.8 114.4l.5 .1 .1 .2v.8h-.5l-.1-.5 .6-.1M75.8 115.5l-.6-.1-.1-.7 .2-.2 .5-.1v1.4l-.1 .3h-.5M76.5 115h.8a.38 .38 0 0 0-.3-.5 .38 .38 0 0 0-.5 .3l.1 .6 .7 .1M78.8 114.8h.4a.46 .46 0 0 0 .5-.4 .46 .46 0 0 0-.5-.5h-.4v1.6M79.3 114.8l.4 .7M80.3 115h.7a.38 .38 0 0 0-.2-.5 .38 .38 0 0 0-.5 .3l.1 .6 .6 .1M81.6 114.4h.5M82.1 113.9l-.3 .2v1.4M82.6 115h.7a.38 .38 0 0 0-.3-.5 .38 .38 0 0 0-.4 .3l.1 .6 .6 .1M84.5 114.6v-.2h-.5v1.1M85 115h.7a.38 .38 0 0 0-.2-.5 .38 .38 0 0 0-.5 .3l.1 .6 .6 .1M86.4 115.5v-1.1l.7 .2v.9"/>
<path d="M88.5 114.4l-.5 .1-.2 .2 .1 .7 .6 .1M89 115h.7a.38 .38 0 0 0-.2-.5 .38 .38 0 0 0-.5 .3l.1 .6 .6 .1M91.1 114.4h.6M91.7 113.9l-.4 .2v1.4M92.2 114.6h.5l.1 .6a.36 .36 0 0 1-.3 .3 .36 .36 0 0 1-.4-.3zM94.1 114.6v-.2h-.6v1.1M95.5 114l.3-.1 .4 .1 .1 1.1a.46 .46 0 0 1-.4 .4 .46 .46 0 0 1-.5-.4zM96.9 114.4l.4 1.1 .3-1.1M98.2 115h.7a.38 .38 0 0 0-.2-.5 .38 .38 0 0 0-.5 .3l.1 .6 .6 .1M100.2 114.6v-.2h-.6v1.1M101.3 114.4l-.5 .1-.2 .2 .1 .7 .6 .1M101.9 114.4v1l.3 .1h.4v-1.1"/>
<path d="M103.9 114.6v-.2h-.5v1.1M105 114.6v-.2h-.5v1.1M105.5 115h.7a.38 .38 0 0 0-.2-.5 .38 .38 0 0 0-.5 .3l.1 .6 .6 .1M106.9 115.5v-1.1l.7 .2v.9M108.2 114.4h.5M108.4 113.9v1.5l.3 .1M110.2 114.8h.5a.46 .46 0 0 0 .4-.4 .46 .46 0 0 0-.4-.5h-.5v1.6M112.3 114.6v-.2h-.5v1.1M112.9 114.6h.5l.1 .6a.37 .37 0 0 1-.4 .3 .37 .37 0 0 1-.3-.3zM114 114.4h.6M114.2 113.9v1.5l.4 .1M115.1 115h.7a.38 .38 0 0 0-.2-.5 .38 .38 0 0 0-.5 .3l.1 .6 .6 .1"/>
<path d="M117.1 114.4l-.5 .1-.1 .2 .1 .7 .5 .1M117.6 114.4h.5M117.7 113.9l.1 1.5 .3 .1M118.6 113.9l.1 .1zM118.7 114.4v1.1M119.4 114.6h.5l.1 .6a.36 .36 0 0 1-.3 .3 .36 .36 0 0 1-.4-.3zM120.7 115.5v-1.1l.7 .2v.9M153.9 113.8v22.9h17.8v19h3.8v2.6M153.9 101.1v2.6M164.1 101.1v2.6M164.1 113.8v20.3h12.7v7.7M175.5 101.1v2.6"/>
<path d="M175.5 113.8v10.2M206 115.1v22.8h13.9v17.8h6.4v2.6M206 102.4v2.5M216.1 102.4v2.5M216.1 115.1v20.3h11.4v6.4M226.3 102.4v1.3M226.3 113.8v5.1M227.5 118.9h-2.5v39.4h2.5M237.7 118.9h5.1v39.4h-5.1M292.2 112.8l.5 1.7 .6-1.7M293.9 113.5h.5l.2 .6a.37 .37 0 0 1-.4 .4 .37 .37 0 0 1-.4-.4zM295.2 112.8v1.4l.3 .3"/>
<path d="M295.9 113.4h.5M296.1 112.8v1.5l.3 .2M297.1 113.4h.5l.1 .2v.9l-.5-.1-.1-.5 .6-.1M299.1 114.5l-.6-.1-.1-.8 .2-.2h.5v1.3l-.1 .3h-.5M299.8 113.9h.7a.38 .38 0 0 0-.2-.5 .38 .38 0 0 0-.5 .3l.1 .7 .6 .1M302.1 113.7h.4a.46 .46 0 0 0 .5-.4 .46 .46 0 0 0-.5-.5h-.4v1.7M302.6 113.7l.4 .8M303.6 113.9h.7a.38 .38 0 0 0-.2-.5 .38 .38 0 0 0-.5 .3l.1 .7 .6 .1M304.9 113.4h.5M305.4 112.8l-.3 .3v1.4M305.9 113.9h.7a.38 .38 0 0 0-.3-.5 .38 .38 0 0 0-.4 .3v.7l.7 .1M307.6 104.9h25.4"/>
<path d="M307.8 113.6v-.2h-.5v1.1M308.3 113.9h.7a.38 .38 0 0 0-.2-.5 .38 .38 0 0 0-.5 .3l.1 .7 .6 .1M309.7 114.5v-1.1l.7 .1v1M311.8 113.4h-.5l-.2 .2 .1 .8 .6 .1M312.3 113.9h.7a.38 .38 0 0 0-.2-.5 .38 .38 0 0 0-.5 .3l.1 .7 .6 .1M314.4 113.4h.6M315 112.8l-.4 .3v1.4M315.5 113.5h.5l.1 .6a.37 .37 0 0 1-.3 .4 .37 .37 0 0 1-.4-.4zM317.4 113.6v-.2h-.6v1.1M318.8 113l.4-.2 .3 .2 .1 1a.46 .46 0 0 1-.5 .5 .46 .46 0 0 1-.4-.5zM320.2 113.4l.3 1.1 .4-1.1M321.5 113.9h.7a.38 .38 0 0 0-.3-.5 .38 .38 0 0 0-.4 .3l.1 .7 .6 .1"/>
<path d="M323.4 113.6v-.2h-.5v1.1M324.6 113.4h-.5l-.2 .2 .1 .8 .6 .1M325.2 113.4v.9l.3 .2h.4v-1.1M327.2 113.6v-.2h-.5v1.1M328.3 113.6v-.2h-.6v1.1M328.8 113.9h.7a.38 .38 0 0 0-.3-.5 .38 .38 0 0 0-.4 .3l.1 .7 .6 .1M330.2 114.5v-1.1l.7 .1v1M331.5 113.4h.5M331.6 112.8l.1 1.5 .3 .2M333.5 113.7h.5a.46 .46 0 0 0 .4-.4 .46 .46 0 0 0-.4-.5h-.5v1.7M335.6 113.6v-.2h-.6v1.1M336.2 113.5h.5l.1 .6a.36 .36 0 0 1-.4 .4 .36 .36 0 0 1-.3-.4z"/>
<path d="M337.3 113.4h.5M337.5 112.8v1.5l.3 .2M338 104.9h12.7v36.9M338.4 113.9h.8a.38 .38 0 0 0-.3-.5 .38 .38 0 0 0-.5 .3l.1 .7 .7 .1M340.4 113.4h-.5l-.1 .2 .1 .8 .5 .1M340.8 113.4h.6M341 112.8v1.5l.4 .2M341.9 112.8l.1 .1zM342 113.4v1.1M342.7 113.5l.2-.1a.61 .61 0 0 1 .2 1l-.5-.2zM344 114.5v-1.1l.7 .1v1M360.9 115.1v6.4"/>
<path d="M46 122.7v3.8M46 136.7v1.2M61.2 121.5v21.5M84.1 124v2.5M84.1 134.1v1.3M96.8 135.4h-25.4v7.6M106.9 135.4v7.6h-1.3M109.5 132.9v15.2h-3.9M176.8 124h-2.6v34.3h2.6M186.9 124h3.8v34.3h-3.8M305 122.7v1.3M305 131.6v1.3"/>
<path d="M320.3 132.9h-25.4v8.9M330.4 132.9v8.9h-1.3M334.2 129.1v17.7h-5.1M360.9 131.6v5.1M365.1 135.4v-1.7l.6 .9 .5-.9v1.7M367.1 133.9l.3-.2 .4 .3 .1 .9a.44 .44 0 0 1-.5 .5 .44 .44 0 0 1-.4-.5zM369.3 133.9l-.2-.1a.37 .37 0 0 0-.5 .1 .37 .37 0 0 0 .1 .5l.5 .3a.38 .38 0 0 1 .1 .5 .38 .38 0 0 1-.5 .1l-.3-.2M370 134.5h.8M370.8 133.7h-.8v1.7M371.4 134.5h.5M372.1 133.7h-.7v1.7h.7M372.6 133.7h.9"/>
<path d="M373 133.7v1.7M375.6 133.9l-.1-.1a.38 .38 0 0 0-.6 .1 .38 .38 0 0 0 .2 .5l.5 .3a.41 .41 0 0 1 0 .6 .41 .41 0 0 1-.6 0l-.2-.2M376.3 133.7l.3 1.7 .4-1.1 .4 1.1 .3-1.7M378.3 133.7h.3M378.3 135.4h.3M378.5 133.7v1.7M379.2 133.7h.8M379.6 133.7v1.7M381.3 133.7l-.5 .1-.2 .3v1l.2 .2 .5 .1M382 134.5h.9M382 133.7v1.7M382.9 133.7v1.7"/>
<path d="M384.6 133.9l.3-.2 .3 .2 .1 1a.46 .46 0 0 1-.4 .5 .46 .46 0 0 1-.5-.5zM386.9 133.7v1.7l-.9-1.7v1.7M389.1 133.6l-.7 2M390.7 133.9l.3-.2 .4 .3 .1 .9a.44 .44 0 0 1-.5 .5 .44 .44 0 0 1-.4-.5zM392.2 134.5h.7M392.9 133.7h-.7v1.7M393.5 134.5h.8M394.3 133.7h-.8v1.7M38.3 143h5.1M53.6 143h21.6M71.4 148.1h3.8M105.6 145.6h3.9"/>
<path d="M122.2 141.8h-8.9v13.9h-41.9v-10.1h3.8M138.7 141.8h39.3M150.1 141.8v8.8M188.2 141.8h41.9M197.1 141.8v6.3M197.1 158.3v25.4M240.2 141.8h22.9M247.9 141.8v6.3M247.9 158.3v25.4h-3.8M275.8 141.8h22.9M294.9 146.8h3.8M329.1 144.3h5.1"/>
<path d="M358.4 141.8h-21.6v12.7h-41.9v-10.2h3.8M368.5 141.8h8.9M150.1 171h14M150.1 160.8v22.9h14M171.7 171h63.5M242.8 171h5.1M171.7 188.7v6.4M174.2 183.7h59.7M241.5 188.7v5.1M157.9 212.2v-1.6l.6 .9 .5-.9v1.6M159.9 210.7l.3-.1 .3 .1 .2 1a.46 .46 0 0 1-.5 .5 .46 .46 0 0 1-.5-.5zM162.1 210.7a.41 .41 0 0 0-.6-.1 .41 .41 0 0 0 0 .6l.5 .3a.45 .45 0 0 1-.1 .7 .45 .45 0 0 1-.7-.2"/>
<path d="M162.8 211.3h.8M163.6 210.6h-.8v1.6M164.2 211.3h.5M164.9 210.6h-.7v1.6h.7M165.4 210.6h.9M165.8 210.6v1.6M167.6 211.1h.5M168.1 210.6l-.3 .1-.1 1.5M168.6 211.2h.6l.1 .6a.37 .37 0 0 1-.4 .4 .37 .37 0 0 1-.4-.4zM170.5 211.3v-.2h-.6v1.1M172.6 210.6h-.6l-.2 .3 .1 1.1 .1 .2h.6M173.1 211.6h.7a.38 .38 0 0 0-.2-.5 .38 .38 0 0 0-.5 .4l.1 .6 .6 .1"/>
<path d="M174.5 210.6v1.3l.3 .3M175.3 210.6v1.3l.3 .3M177.1 210.6h.4a.36 .36 0 0 1 .4 .3 .36 .36 0 0 1-.4 .4 .44 .44 0 0 1 .5 .4 .44 .44 0 0 1-.5 .5h-.4zM177.1 211.3h.4M178.6 211.1h.5l.2 .3v.8h-.6l-.1-.5 .7-.1M180 210.6v1.3l.2 .3M180.9 211.1h.4l.2 .3v.8h-.5l-.2-.5 .7-.1M182.2 212.2v-1.1l.7 .1 .1 1M184.3 211.1h-.5l-.2 .3 .1 .7 .6 .1M184.8 210.6l.1 .1zM184.8 211.1v1.1M185.5 212.2v-1.1l.7 .1v1"/>
<path d="M187.6 212.2l-.7-.2v-.6l.2-.3h.5v1.3l-.1 .3h-.5M227.1 211.1v-1.6l.6 .9 .5-.9v1.6M229.1 209.7l.3-.2 .3 .2 .1 1a.44 .44 0 0 1-.4 .4 .44 .44 0 0 1-.4-.4zM231.3 209.7a.41 .41 0 0 0-.6-.2 .41 .41 0 0 0-.1 .6l.6 .4a.38 .38 0 0 1 .1 .5 .38 .38 0 0 1-.5 .1l-.3-.2M232 210.2h.7M232.7 209.5h-.7v1.6M233.4 210.2h.5M234.1 209.5h-.7v1.6h.7M234.6 209.5h.9M235 209.5v1.6M236.8 210.1h.5M237.3 209.5l-.4 .3v1.3"/>
<path d="M237.8 210.2h.6l.1 .6a.36 .36 0 0 1-.4 .3 .36 .36 0 0 1-.4-.3zM239.7 210.2v-.1h-.5v1M241.8 209.5h-.5l-.3 .4 .1 1 .2 .2h.5M242.3 210.6h.8a.38 .38 0 0 0-.3-.5 .38 .38 0 0 0-.5 .3l.1 .7h.7M243.7 209.5v1.4l.3 .2M244.5 209.5v1.4l.3 .2M246.3 209.5h.4a.37 .37 0 0 1 .4 .4 .37 .37 0 0 1-.4 .3 .44 .44 0 0 1 .5 .5 .44 .44 0 0 1-.5 .4h-.4zM246.3 210.2h.4M247.8 210.1h.6l.1 1-.7-.1v-.4l.7-.1M249.2 209.5v1.4l.2 .2M250.1 210.1l.6 .1v.9l-.7-.1v-.4l.7-.1M251.4 211.1v-1l.7 .1 .1 .9"/>
<path d="M253.5 210.1h-.5l-.1 .2v.8h.6M254 209.5l.1 .1zM254 210.1v1M254.7 211.1v-1l.7 .1 .1 .9M256.9 211.1l-.8-.1 .2-.9h.6v1.3l-.2 .3h-.5"/>
</g>
<g fill="#0dab76" stroke="#0dab76" stroke-width=".25">
<circle cx="109.5" cy="145.6" r=".51"/>
<circle cx="334.2" cy="144.3" r=".51"/>
<circle cx="242.8" cy="141.8" r=".51"/>
<circle cx="247.9" cy="141.8" r=".51"/>
<circle cx="305" cy="132.9" r=".51"/>
<circle cx="294.9" cy="141.8" r=".51"/>
<circle cx="197.1" cy="171" r=".51"/>
<circle cx="197.1" cy="183.7" r=".51"/>
<circle cx="247.9" cy="171" r=".51"/>
<circle cx="350.7" cy="141.8" r=".51"/>
<circle cx="174.2" cy="141.8" r=".51"/>
<circle cx="175.5" cy="124" r=".51"/>
<circle cx="176.8" cy="141.8" r=".51"/>
<circle cx="175.5" cy="158.3" r=".51"/>
<circle cx="190.7" cy="141.8" r=".51"/>
<circle cx="225" cy="141.8" r=".51"/>
<circle cx="226.3" cy="118.9" r=".51"/>
<circle cx="226.3" cy="158.3" r=".51"/>
<circle cx="227.5" cy="141.8" r=".51"/>
<circle cx="61.2" cy="143" r=".51"/>
<circle cx="71.4" cy="143" r=".51"/>
<circle cx="84.1" cy="135.4" r=".51"/>
</g>
<g font-size="3.7" fill="#c90d0c">
<text x="43.1" y="21.4">1</text>
<text x="90.5" y="21.4">2</text>
<text x="138" y="21.4">3</text>
<text x="185.4" y="21.4">4</text>
<text x="232.9" y="21.4">5</text>
<text x="280.4" y="21.4">6</text>
<text x="327.8" y="21.4">7</text>
<text x="375.3" y="21.4">8</text>
<text x="17.2" y="48.6">A</text>
<text x="400.7" y="48.6">A</text>
<text x="17.2" y="99.1">B</text>
<text x="400.7" y="99.1">B</text>
<text x="17.1" y="149.7">C</text>
<text x="400.6" y="149.7">C</text>
<text x="17.1" y="200.2">D</text>
<text x="400.6" y="200.2">D</text>
<text x="17.2" y="250.8">E</text>
<text x="400.7" y="250.8">E</text>
<text x="43.1" y="277.9">1</text>
<text x="90.5" y="277.9">2</text>
<text x="138" y="277.9">3</text>
<text x="185.4" y="277.9">4</text>
<text x="232.9" y="277.9">5</text>
<text x="280.4" y="277.9">6</text>
<text x="327.8" y="277.9">7</text>
<text x="375.3" y="277.9">8</text>
</g>
<g font-size="3.6" fill="#c90d0c">
<text x="360.4" y="273.6">Sheet:</text>
<text x="374" y="273.5">2/2</text>
</g>
<g font-size="2.5" fill="#808080">
<text x="150.9" y="86.4">GND</text>
<text x="161.1" y="86.4">GND</text>
<text x="172.5" y="86.4">GND</text>
<text x="203" y="87.7">GND</text>
<text x="213.1" y="87.7">GND</text>
<text x="223.3" y="87.7">GND</text>
<text x="152.4" y="99.9" transform="rotate(-90 152.4 99.9)">R18</text>
<text x="157.2" y="99.9" transform="rotate(-90 157.2 99.9)">10KΩ</text>
<text x="162.6" y="99.9" transform="rotate(-90 162.6 99.9)">R14</text>
<text x="167.4" y="99.9" transform="rotate(-90 167.4 99.9)">10KΩ</text>
<text x="174" y="99.9" transform="rotate(-90 174 99.9)">R8</text>
<text x="178.8" y="99.9" transform="rotate(-90 178.8 99.9)">10KΩ</text>
<text x="204.5" y="101.1" transform="rotate(-90 204.5 101.1)">R24</text>
<text x="209.3" y="101.1" transform="rotate(-90 209.3 101.1)">10KΩ</text>
<text x="214.6" y="101.1" transform="rotate(-90 214.6 101.1)">R22</text>
<text x="219.4" y="101.1" transform="rotate(-90 219.4 101.1)">10KΩ</text>
<text x="224.8" y="101.1" transform="rotate(-90 224.8 101.1)">R12</text>
<text x="229.6" y="101.1" transform="rotate(-90 229.6 101.1)">10KΩ</text>
<text x="307.6" y="104.9">FREEWHEEL</text>
<text x="325.6" y="104.4">1N4148DO35-7</text>
<text x="155.9" y="111.6">R7</text>
<text x="166.1" y="111.6">R11</text>
<text x="177.5" y="111.6">R13</text>
<text x="208" y="112.8">R15</text>
<text x="218.2" y="112.8">R21</text>
<text x="228.3" y="111.6">R23</text>
<text x="329.8" y="108.5">D5</text>
<text x="361.5" y="109" transform="rotate(-90 361.5 109)">AR1-2</text>
<text x="46.6" y="116.6" transform="rotate(-90 46.6 116.6)">AR1-1</text>
<text x="302" y="119.4">GND</text>
<text x="81.1" y="120.7">GND</text>
<text x="331.2" y="125.8">GND</text>
<text x="61.2" y="127.8" transform="rotate(-90 61.2 127.8)">FREEWHEEL</text>
<text x="85.6" y="128.7">C7</text>
<text x="106.4" y="129.6">GND</text>
<text x="306.5" y="131.2">10uF</text>
<text x="306.5" y="126.1">C8</text>
<text x="323.1" y="131.3">500Ω</text>
<text x="359.4" y="130.3" transform="rotate(-90 359.4 130.3)">R16</text>
<text x="364.2" y="130.3" transform="rotate(-90 364.2 130.3)">1KΩ</text>
<text x="44.5" y="135.4" transform="rotate(-90 44.5 135.4)">R17</text>
<text x="49.3" y="135.4" transform="rotate(-90 49.3 135.4)">1KΩ</text>
<text x="85.6" y="133.8">10uF</text>
<text x="99.6" y="133.9">500Ω</text>
<text x="324.5" y="136.1">R20</text>
<text x="34.5" y="141.8">6.3VOUT</text>
<text x="83.1" y="139.7">TEXAS_REF32</text>
<text x="101.1" y="138.7">R19</text>
<text x="119.6" y="141.8">CELLSIN</text>
<text x="138.7" y="141.8">CELLSIN</text>
<text x="255.5" y="141.8">CELLSOUT</text>
<text x="275.8" y="141.8">CELLSOUT</text>
<text x="306.6" y="138.5">TEXAS_REF32</text>
<text x="377.4" y="141.8">6.3POSTBMS</text>
<text x="50.3" y="148.9" transform="rotate(-90 50.3 148.9)">Q4</text>
<text x="365.2" y="147.6" transform="rotate(-90 365.2 147.6)">Q3</text>
<text x="97.4" y="153.1">U4</text>
<text x="320.9" y="151.8">U5</text>
<text x="148.6" y="159.5" transform="rotate(-90 148.6 159.5)">R6</text>
<text x="153.4" y="159.5" transform="rotate(-90 153.4 159.5)">5KΩ</text>
<text x="195.6" y="157" transform="rotate(-90 195.6 157)">R9</text>
<text x="200.4" y="157" transform="rotate(-90 200.4 157)">5KΩ</text>
<text x="246.4" y="157" transform="rotate(-90 246.4 157)">R10</text>
<text x="251.2" y="157" transform="rotate(-90 251.2 157)">5KΩ</text>
<text x="166.2" y="169.4" transform="rotate(-90 166.2 169.4)">C5</text>
<text x="171.3" y="169.4" transform="rotate(-90 171.3 169.4)">10uF</text>
<text x="237.3" y="169.4" transform="rotate(-90 237.3 169.4)">C6</text>
<text x="242.4" y="169.4" transform="rotate(-90 242.4 169.4)">10uF</text>
<text x="47.7" y="181.4" transform="rotate(-90 47.7 181.4)">TRANSISTOR-FET_DMP2004K</text>
<text x="169.1" y="181.1" transform="rotate(-90 169.1 181.1)">Q1</text>
<text x="239" y="181.1" transform="rotate(-90 239 181.1)">Q2</text>
<text x="362.7" y="180.3" transform="rotate(-90 362.7 180.3)">TRANSISTOR-FET_DMN2004K</text>
<text x="131.9" y="190.5">TRANSISTOR-FET_DMN2004K</text>
<text x="242.3" y="190.5">TRANSISTOR-FET_DMN2004K</text>
<text x="172.8" y="208.3" transform="rotate(-90 172.8 208.3)">AR2-2</text>
<text x="242.7" y="207" transform="rotate(-90 242.7 207)">AR2-1</text>
</g>
<text font-size="2.5" fill="#c90d0c" x="361.3" y="258.1">Drawn by: EA</text>
<g font-size="2.1" fill="#808080">
<text x="360.5" y="114.1" transform="rotate(-90 360.5 114.1)">2</text>
<text x="45.6" y="121.7" transform="rotate(-90 45.6 121.7)">1</text>
<text x="76.7" y="142.7">4</text>
<text x="82.6" y="143.8">IN</text>
<text x="93.8" y="143.8">ENA</text>
<text x="102.9" y="142.7">3</text>
<text x="300.2" y="141.4">4</text>
<text x="300.2" y="143.9">5</text>
<text x="306.1" y="142.5">IN</text>
<text x="317.3" y="142.5">ENA</text>
<text x="326.4" y="141.4">3</text>
<text x="326.4" y="143.9">2</text>
<text x="76.7" y="147.8">6</text>
<text x="76.7" y="145.2">5</text>
<text x="82.6" y="148.9">OUT_F GND_F</text>
<text x="82.6" y="146.3">OUT_S GND_S</text>
<text x="102.9" y="147.8">1</text>
<text x="102.9" y="145.2">2</text>
<text x="300.2" y="146.5">6</text>
<text x="306.1" y="147.6">OUT_F GND_F</text>
<text x="306.1" y="145.1">OUT_S GND_S</text>
<text x="326.4" y="146.5">1</text>
<text x="171.3" y="197.3" transform="rotate(-90 171.3 197.3)">2</text>
<text x="241.2" y="196" transform="rotate(-90 241.2 196)">1</text>
</g>
<g font-size="1.4" fill="#808080">
<text x="47.6" y="140.3" transform="rotate(-90 47.6 140.3)">G</text>
<text x="360.6" y="143.3" transform="rotate(-90 360.6 143.3)">S</text>
<text x="362.5" y="139.1" transform="rotate(-90 362.5 139.1)">G</text>
<text x="367.3" y="143.4" transform="rotate(-90 367.3 143.4)">D</text>
<text x="45.7" y="144.6" transform="rotate(-90 45.7 144.6)">S</text>
<text x="52.4" y="144.7" transform="rotate(-90 52.4 144.7)">D</text>
<text x="166.3" y="183" transform="rotate(-90 166.3 183)">D</text>
<text x="172.9" y="183" transform="rotate(-90 172.9 183)">S</text>
<text x="236.1" y="183" transform="rotate(-90 236.1 183)">D</text>
<text x="242.8" y="183" transform="rotate(-90 242.8 183)">S</text>
<text x="171" y="187.5" transform="rotate(-90 171 187.5)">G</text>
<text x="240.9" y="187.5" transform="rotate(-90 240.9 187.5)">G</text>
</g>
</svg>
